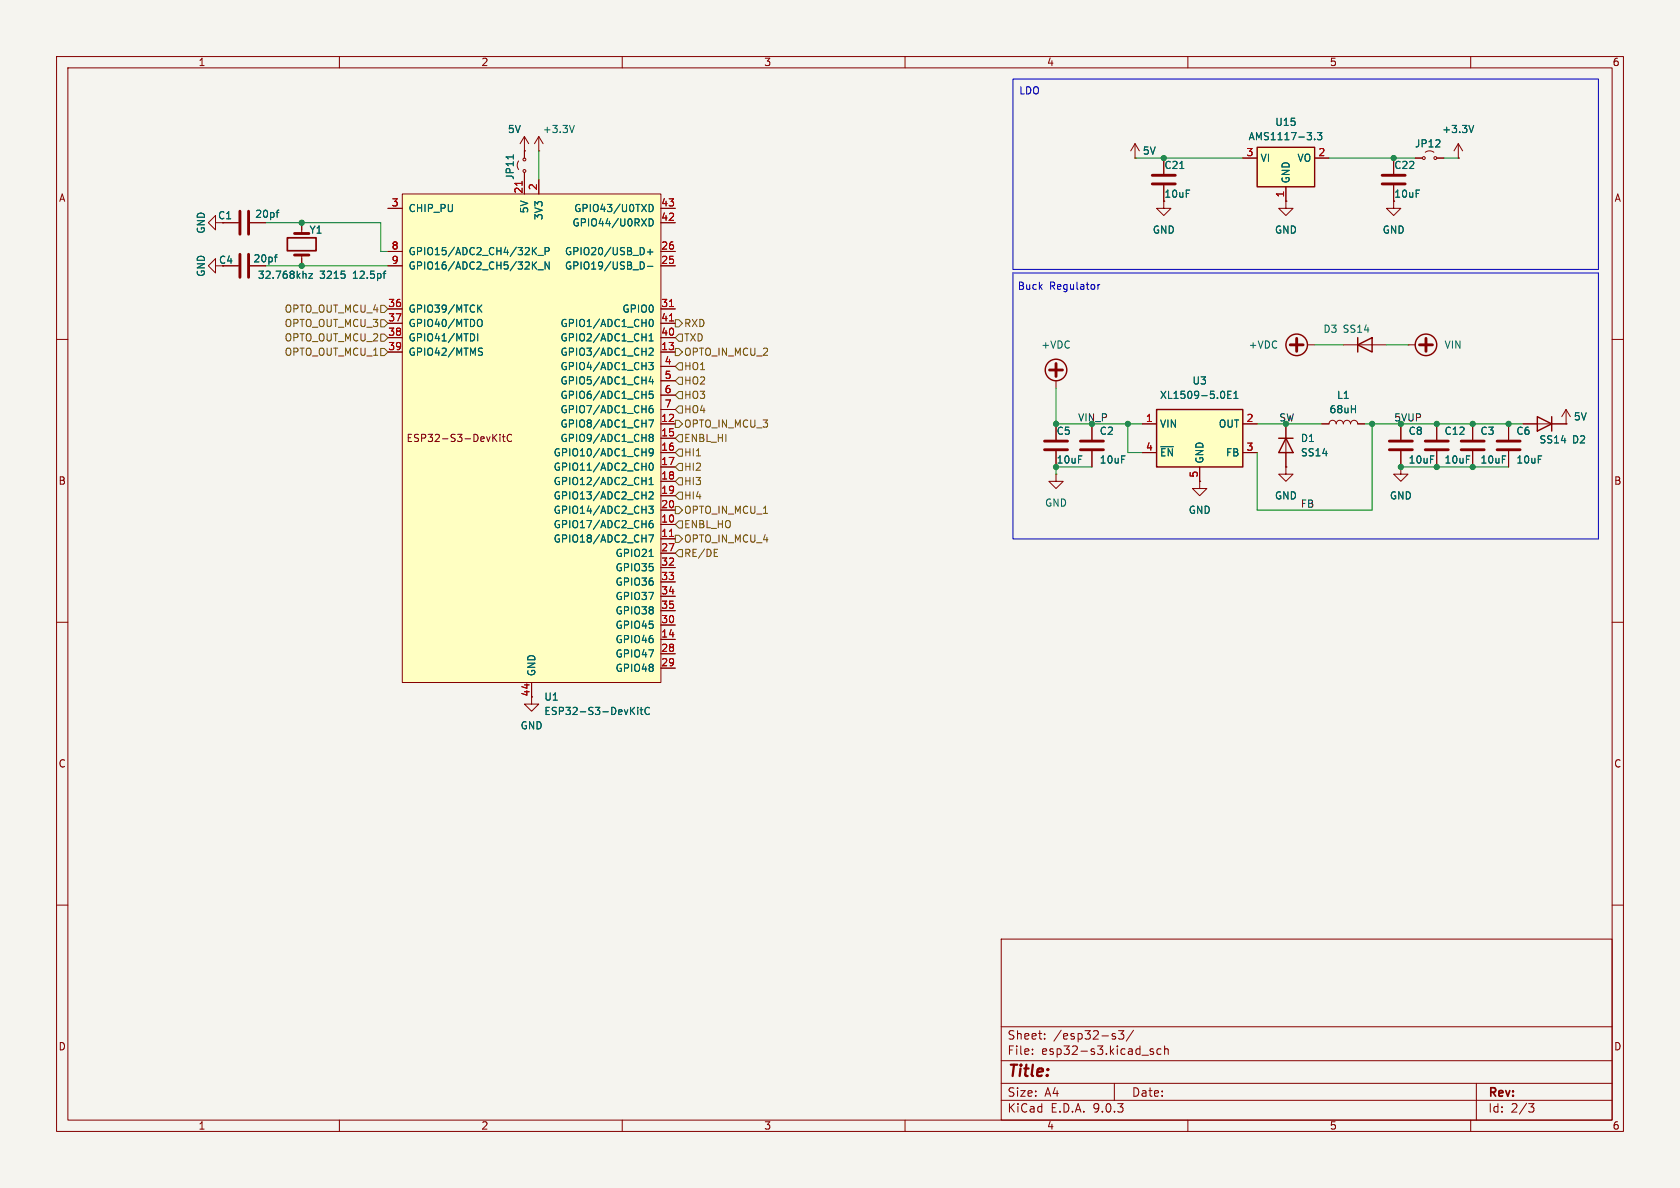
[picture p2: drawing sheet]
<svg xmlns="http://www.w3.org/2000/svg" width="297mm" height="210mm" viewBox="0 0 297 210" stroke-linecap="round" stroke-linejoin="round" font-family="sans-serif">
<path d="M0 0h297v210h-297z" fill="#f5f4ef" stroke="#f5f4ef" stroke-width=".18"/>
<g fill="none" stroke="#840000" stroke-width=".18">
<path d="M10 10h277v190h-277zM12 12h273v186h-273zM60 10v2M110 10v2M160 10v2M210 10v2M260 10v2M10 60h2M227.3 74.9v7.7M231.1 61h1.3M233.7 74.9h1.2a.64 .64 0 0 1 .7-.6 .64 .64 0 0 1 .6 .6 .64 .64 0 0 1 .7-.6 .64 .64 0 0 1 .6 .6 .64 .64 0 0 1 .6-.6 .64 .64 0 0 1 .7 .6 .64 .64 0 0 1 .6-.6 .64 .64 0 0 1 .6 .6h1.3M237.5 61h7.6"/>
<path d="M248.9 61h.1M248.9 61h1.3M254 74.9v2.8M254 79.8v2.8M260.3 74.9v2.8M260.3 79.8v2.8M285 60h2M186.7 83.8v1.3h1.3l-1.3 1.3-1.3-1.3h1.3M186.7 83.8h.1M227.3 82.6v1.2h1.3l-1.3 1.3-1.2-1.3h1.2M227.3 82.6h.1M10 110h2"/>
<path d="M285 110h2M10 160h2M177 166h108v32h-108zM285 160h2M60 198v2M110 198v2M160 198v2M177 194.5h108M177 191.5h108M177 187.5h108M177 181.5h108M182.5 186.3v.1"/>
<path d="M182.5 185.5v.1M184.7 183.6v.1M184.7 182.8v.1M196.7 183.1l.5 .2v.1v.2l-.5 .1M196.7 182.8h.5M197 191.5v3M197.7 182.2h1l-.5 .6 .4 .1v.7l-.2 .1h-.4l-.3-.1M200.4 182.1l-1.3 2M203.9 185.5l-.4-.1-.2 .2 .1 .2 .5 .2v.3h-.6M205.2 185.5l-.4-.1-.3 .3v.4l.2 .2h.5M205.9 185.5l.2-.1 .4 .1v.9M205.9 184.9v1.5"/>
<path d="M210 198v2M260 198v2M261 191.5v6.5M270.2 195.1h1l-.5 .6 .4 .1 .1 .5-.3 .3h-.4"/>
</g>
<path d="M229.2 59.8v2.3M252.1 59.8v2.3M228.1 61h2.3M251 61h2.2M252 78h4M252 79.5h4M258.3 78h4.1M258.3 79.5h4.1" fill="none" stroke="#840000" stroke-width=".51"/>
<g fill="none" stroke="#840000" stroke-width=".25">
<path d="M240 59.7v2.5M226.1 77.5h2.5M227.3 77.5l1.3 2.5h-2.5zM240 61l2.6-1.3v2.5z"/>
<circle cx="229.2" cy="61" r="1.9"/>
<circle cx="252.1" cy="61" r="1.9"/>
</g>
<path d="M71.1 34.3h45.7v86.4h-45.7z" fill="#ffffc2"/>
<g fill="none" stroke="#840000" stroke-width=".18">
<path d="M38.1 39.4v-1.3l-1.3 1.3 1.3 1.2v-1.2h4.1M44.2 39.4h2.8M68.6 36.8h2.5M71.1 34.3h45.7v86.4h-45.7zM92.7 31.8v2.5M95.2 31.8v2.5M116.8 36.8h2.6M116.8 39.4h2.6M205.7 27.9v2.8M205.7 32.8v2.8M38.1 47v-1.3l-1.3 1.3 1.3 1.3v-1.3h4.1M68.6 57.2h2.5"/>
<path d="M68.6 59.7h2.5M68.6 44.5h2.5M68.6 47h2.5M68.6 54.6h2.5M116.8 57.2h2.6M116.8 59.7h2.6M116.8 44.5h2.6M116.8 47h2.6M116.8 54.6h2.6M68.6 62.2h2.5M87.3 77.3l.5 .7M87.8 76.8l-.7 .7"/>
<path d="M88.4 76.8v.1M88.4 77.2v.8M88.8 77.2h.5M89 76.8v1.1l.3 .1M90.4 76.9a.6 .6 0 0 0-.8 .4 .6 .6 0 0 0 .6 .7l.2-.1M116.8 62.2h2.6M116.8 64.8h2.6M116.8 67.3h2.6M116.8 69.9h2.6M116.8 72.4h2.6M116.8 74.9h2.6M116.8 77.5h2.6"/>
<path d="M186.7 67.3v1.3M193 74.9v2.8M193 79.8v2.8M266.7 74.9v2.8M266.7 79.8v2.8M116.8 87.6h2.6M116.8 80h2.6M116.8 82.6h2.6M116.8 85.1h2.6M116.8 90.2h2.6M116.8 92.7h2.6M116.8 95.3h2.6"/>
<path d="M116.8 97.8h2.6M116.8 113h2.6M116.8 100.3h2.6M116.8 102.9h2.6M116.8 105.4h2.6M116.8 108h2.6M116.8 110.5h2.6M116.8 115.6h2.6M116.8 118.1h2.6M94 120.7v3.8h1.2l-1.2 1.2-1.3-1.2h1.3"/>
</g>
<g fill="none" stroke="#006464" stroke-width=".18">
<path d="M48.8 37.6h.5M49.3 37.2h-.2M114.8 36.1a.64 .64 0 0 1 .7 .7 .64 .64 0 0 1-.7 .6zM114.8 38.7a.64 .64 0 0 1 .7 .6 .64 .64 0 0 1-.7 .6zM208.6 29.8h.7M48.5 45.5h.5M49 45l-.3 .1M83.8 59.2l.1 .3-.1 .6M84.5 59v1.3M84.6 54.5l.6 .7M84.7 56.5a.43 .43 0 0 1 .5 .4v.4a.43 .43 0 0 1-.5 .4M85.2 53.9l-.7 .7"/>
<path d="M94.3 44.3l.6 .7M94.3 46.8l.6 .8M94.9 43.8l-.8 .7M94.9 46.3l-.8 .7M95.1 45.2h1M95.1 47.7h1M96.4 44.4h.6l.1-.2-.1-.3-.6-.1v1.2M97.1 46.3v1.3l-.7-1.3v1.3M113.7 46.4l.2 .4-.2 .7M114.5 44.5h.9M114.5 47.1h.9M114.8 59.4l.3-.4v1.3"/>
<path d="M114.9 56.6l.2-.1a.68 .68 0 0 1 .4 .6 .68 .68 0 0 1-.4 .6l-.2-.1-.1-.4zM114.9 44.1v.9M84.7 62.1l.5 .2 .1 .1-.1 .3-.4 .1M84.7 61.6h.6M114.7 64.1h.8l-.4 .5 .3 .1v.5l-.2 .1-.5-.1M114.7 74.2h.8l-.5 1.3M114.8 61.7l.4-.2 .3 .4-.8 .9h.8M114.8 60.3h.7M115 77.3l-.2-.2 .2-.3h.2l.3 .2-.3 .3M115 77.3l-.2 .3v.3l.2 .1h.4l.1-.2v-.2l-.3-.3M115 77.3h.2M115.1 66.6l-.3 .9h.7"/>
<path d="M115.4 71.7l-.4 .1a.86 .86 0 0 0 0 1.2l.4-.2 .1-.4-.3-.2h-.3l-.1 .2M115.4 67v.9M115.4 69.2h-.6v.6l.1-.2 .5 .1 .1 .2-.1 .4-.2 .1-.4-.1M115.5 79.9l-.3 .2-.3-.1-.1-.1 .1-.5 .3-.1 .2 .1a.84 .84 0 0 1-.3 1.2h-.2M113.5 85h.7M114.2 84.4v1.3M114.7 89.5h.8l-.4 .5 .3 .1v.5l-.2 .1-.5-.1M114.7 94.6h.8l-.5 1.2M114.8 87.1l.4-.2 .3 .4-.8 .9h.8M114.8 84.8l.3-.4v1.3M114.8 85.7h.7M114.8 98.4h.7"/>
<path d="M114.9 82l.2-.1a.68 .68 0 0 1 .4 .6 .68 .68 0 0 1-.4 .6l-.2-.1-.1-.4zM115.4 92l-.4 .1a.86 .86 0 0 0 0 1.2l.4-.1 .1-.5-.3-.2-.3 .1-.1 .1M111.7 125.6l.5 .7M112.2 125l-.7 .8M112.7 125v.2M112.7 125.5v.8M113.2 125.5h.5M113.3 125v1.1l.4 .2M114.8 125.2a.6 .6 0 0 0-.8 .4 .6 .6 0 0 0 .6 .7l.2-.1"/>
</g>
<path d="M92.3 32.1v.7M118.4 56.7h.7M118.4 54.2h.7M118.4 94.8h.7" fill="none" stroke="#a90000" stroke-width=".18"/>
<path d="M42.4 37.3v4.1M43.9 37.3v4.1M203.7 31h4.1M203.7 32.5h4.1M42.4 45v4M43.9 45v4M185.5 65.4h2.3M186.7 64.3v2.2M191 78h4.1M191 79.5h4.1M264.7 78h4M264.7 79.5h4" fill="none" stroke="#840000" stroke-width=".51"/>
<circle cx="186.7" cy="65.4" r="1.9" fill="none" stroke="#840000" stroke-width=".25"/>
<path d="M204.5 72.4h15.2v10.2h-15.2z" fill="#ffffc2"/>
<path d="M204.5 72.4h15.2v10.2h-15.2z" fill="none" stroke="#840000" stroke-width=".25"/>
<g fill="none" stroke="#840000" stroke-width=".18">
<path d="M53.3 39.4v1.9M205.7 35.6v1.2h1.3l-1.3 1.3-1.2-1.3h1.2M250.2 27.9h1.3M252 26.9l.8-.2 .7 .2M254 27.9h1.3M257.8 27.9h.1M257.8 25.4l-.8 1.3M257.8 25.4l.8 1.3M257.8 25.4v2.5M53.3 45.1v1.9M186.7 74.9v2.8M186.7 79.8v2.8"/>
<path d="M201.9 74.9h2.6M219.7 74.9h2.5M201.9 80h2.6M212.1 85.1v1.3h1.3l-1.3 1.2-1.3-1.2h1.3M212.1 85.1h.1M212.1 82.6v2.5M219.7 80h2.5"/>
<circle cx="251.7" cy="27.9" r=".25"/>
<circle cx="253.7" cy="27.9" r=".25"/>
</g>
<path d="M260.5 22.2l-.4 1.2M54.6 48.4h.7l-.7 .8h.7M60.9 48.5v.6M67.7 48.4h.5M68.2 47.9l-.2 .1M205.2 79h2.2M217 69.8h.5M217.7 69.2h-.7v1.2h.7M218.1 70.4h.8M218.1 69.5l.4-.3v1.2" fill="none" stroke="#006464" stroke-width=".18"/>
<path d="M52.1 45.1h2.5M52.1 41.3h2.5M184.7 78h4M184.7 79.5h4" fill="none" stroke="#840000" stroke-width=".51"/>
<path d="M50.8 42h5.1v2.3h-5.1z" fill="none" stroke="#840000" stroke-width=".3"/>
<path d="M222.2 26h10.2v7h-10.2z" fill="#ffffc2"/>
<path d="M222.2 26h10.2v7h-10.2zM271.8 73.7l2.5 1.2-2.5 1.3zM274.3 73.7v2.5" fill="none" stroke="#840000" stroke-width=".25"/>
<g fill="none" stroke="#840000" stroke-width=".18">
<path d="M39.4 39.4h2.8M44.2 39.4h2.8M53.3 39.4v1.2M68.6 36.8h2.5M91.7 28.4l-.3 .8 .3 .8M92.7 26.7h.1M92.7 24.1v3.8M92.7 30.5v3.8M92.7 24.1l.8 1.3M92.7 24.1l-.8 1.3M95.2 26.7h.1M95.2 24.1l-.7 1.3"/>
<path d="M95.2 24.1l.8 1.3M95.2 24.1v2.6M95.2 31.8v2.5M116.8 36.8h2.6M116.8 39.4h2.6M200.7 27.9h.1M200.7 25.4l-.8 1.3M200.7 25.4l.7 1.3M200.7 25.4v2.5M205.7 27.9v2.8M205.7 32.8v2.8M219.7 27.9h2.5"/>
<path d="M227.3 35.6v1.2h1.3l-1.3 1.3-1.2-1.3h1.2M227.3 35.6h.1M227.3 33v2.6M232.4 27.9h2.5M246.4 32.8v4h1.2l-1.2 1.3-1.3-1.3h1.3M246.4 27.9v2.8M250.2 27.9h1.3M254 27.9h1.3M257.8 27.9h.1M39.4 47h2.8M53.3 45.7v1.3M68.6 57.2h2.5"/>
<path d="M68.6 59.7h2.5M68.6 44.5h2.5M68.6 47h2.5M68.6 54.6h2.5M116.8 57.2h2.6M116.8 59.7h2.6M116.8 44.5h2.6M116.8 47h2.6M116.8 54.6h2.6M68.6 62.2h2.5M116.8 74.9h2.6M116.8 62.2h2.6"/>
<path d="M116.8 64.8h2.6M116.8 67.3h2.6M116.8 69.9h2.6M116.8 72.4h2.6M116.8 77.5h2.6M186.7 74.9v2.8M186.7 79.8v2.8M193 74.9v2.8M193 79.8v2.8M201.9 74.9h2.6M219.7 74.9h2.5M227.3 74.9v2.6"/>
<path d="M233.7 74.9h1.2M240 74.9h1.3M247.6 74.9v2.8M247.6 79.8v2.8M254 74.9v2.8M254 79.8v2.8M260.3 74.9v2.8M260.3 79.8v2.8M266.7 74.9v2.8M266.7 79.8v2.8M269.2 74.9h7.7M276.9 74.9h.1"/>
<path d="M276.9 72.4l-.8 1.3M276.9 72.4l.7 1.3M276.9 72.4v2.5M116.8 87.6h2.6M116.8 80h2.6M116.8 82.6h2.6M116.8 85.1h2.6M116.8 90.2h2.6M116.8 92.7h2.6M116.8 95.3h2.6M116.8 97.8h2.6M201.9 80h2.6"/>
<path d="M212.1 85.1h.1M212.1 82.6v2.5M219.7 80h2.5M227.3 82.6h.1M227.3 80v2.6M247.6 82.6v1.2h1.3l-1.3 1.3-1.2-1.3h1.2M247.6 82.6h.1M116.8 113h2.6M116.8 100.3h2.6M116.8 102.9h2.6M116.8 105.4h2.6M116.8 108h2.6"/>
<path d="M116.8 110.5h2.6M116.8 115.6h2.6M116.8 118.1h2.6M94 120.7v2.5"/>
<circle cx="92.7" cy="30.2" r=".25"/>
<circle cx="92.7" cy="28.2" r=".25"/>
</g>
<g fill="none" stroke="#006464" stroke-width=".18">
<path d="M48.8 37.6h.5M49.3 37.2h-.2M90.7 27.4v.7M101.5 22.2l-.4 1.2M114.8 36.1a.64 .64 0 0 1 .7 .7 .64 .64 0 0 1-.7 .6zM114.8 38.7a.64 .64 0 0 1 .7 .6 .64 .64 0 0 1-.7 .6zM208.6 29.8h.7M232.4 24.6v.1M232.9 23.4h.8l-.4 .5 .3 .1v.6l-.2 .1-.5-.1M260.5 22.2l-.4 1.2M48.5 45.5h.5M49 45l-.3 .1"/>
<path d="M54.6 48.4h.7l-.7 .8h.7M60.9 48.5v.6M67.7 48.4h.5M68.2 47.9l-.2 .1M83.8 59.2l.1 .3-.1 .6M84.5 59v1.3M84.6 54.5l.6 .7M84.7 56.5a.43 .43 0 0 1 .5 .4v.4a.43 .43 0 0 1-.5 .4M85.2 53.9l-.7 .7M94.3 44.3l.6 .7M94.3 46.8l.6 .8M94.9 43.8l-.8 .7"/>
<path d="M94.9 46.3l-.8 .7M95.1 45.2h1M95.1 47.7h1M96.4 44.4h.6l.1-.2-.1-.3-.6-.1v1.2M97.1 46.3v1.3l-.7-1.3v1.3M113.7 46.4l.2 .4-.2 .7M114.5 44.5h.9M114.5 47.1h.9M114.8 59.4l.3-.4v1.3M114.9 56.6l.2-.1a.68 .68 0 0 1 .4 .6 .68 .68 0 0 1-.4 .6l-.2-.1-.1-.4zM114.9 44.1v.9M84.7 62.1l.5 .2 .1 .1-.1 .3-.4 .1"/>
<path d="M84.7 61.6h.6M114.7 64.1h.8l-.4 .5 .3 .1v.5l-.2 .1-.5-.1M114.7 74.2h.8l-.5 1.3M114.8 61.7l.4-.2 .3 .4-.8 .9h.8M114.8 60.3h.7M115 77.3l-.2-.2 .2-.3h.2l.3 .2-.3 .3M115 77.3l-.2 .3v.3l.2 .1h.4l.1-.2v-.2l-.3-.3M115 77.3h.2M115.1 66.6l-.3 .9h.7M115.4 71.7l-.4 .1a.86 .86 0 0 0 0 1.2l.4-.2 .1-.4-.3-.2h-.3l-.1 .2M115.4 67v.9M115.4 69.2h-.6v.6l.1-.2 .5 .1 .1 .2-.1 .4-.2 .1-.4-.1"/>
<path d="M115.5 79.9l-.3 .2-.3-.1-.1-.1 .1-.5 .3-.1 .2 .1a.84 .84 0 0 1-.3 1.2h-.2M205.2 79h2.2M217 69.8h.5M217.7 69.2h-.7v1.2h.7M218.1 70.4h.8M218.1 69.5l.4-.3v1.2M113.5 85h.7M114.2 84.4v1.3M114.7 89.5h.8l-.4 .5 .3 .1v.5l-.2 .1-.5-.1M114.7 94.6h.8l-.5 1.2M114.8 87.1l.4-.2 .3 .4-.8 .9h.8M114.8 84.8l.3-.4v1.3"/>
<path d="M114.8 85.7h.7M114.8 98.4h.7M114.9 82l.2-.1a.68 .68 0 0 1 .4 .6 .68 .68 0 0 1-.4 .6l-.2-.1-.1-.4zM115.4 92l-.4 .1a.86 .86 0 0 0 0 1.2l.4-.1 .1-.5-.3-.2-.3 .1-.1 .1M111.7 125.6l.5 .7M112.2 125l-.7 .8M112.7 125v.2M112.7 125.5v.8M113.2 125.5h.5M113.3 125v1.1l.4 .2M114.8 125.2a.6 .6 0 0 0-.8 .4 .6 .6 0 0 0 .6 .7l.2-.1"/>
</g>
<path d="M244.3 31h4.1M244.3 32.5h4.1M245.6 78h4.1M245.6 79.5h4.1" fill="none" stroke="#840000" stroke-width=".51"/>
<g fill="none" stroke="#725600" stroke-width=".18">
<path d="M67.3 59.1h.6l.7 .6-.7 .6h-.6zM67.3 56.5h.6l.7 .7-.7 .6h-.6zM67.3 54h.6l.7 .6-.7 .6h-.6zM119.4 59.7l.6-.6h.6v1.2h-.6zM119.4 56.5h.6l.6 .7-.6 .6h-.6zM67.3 61.6h.6l.7 .6-.7 .7h-.6zM119.4 77.5l.6-.7h.6v1.3h-.6zM119.4 74.3h.6l.6 .6-.6 .7h-.6zM119.4 69.9l.6-.7h.6v1.3h-.6zM119.4 64.8l.6-.7h.6v1.3h-.6zM119.4 61.6h.6l.6 .6-.6 .7h-.6zM120 79.4h.6v1.2h-.6l-.6-.6z"/>
<path d="M120 71.8h.6v1.2h-.6l-.6-.6zM120 66.7h.6v1.2h-.6l-.6-.6zM119.4 82.6l.6-.7h.6v1.3h-.6zM119.4 92.7l.6-.6h.6v1.2h-.6zM119.4 94.6h.6l.6 .7-.6 .6h-.6zM119.4 89.5h.6l.6 .7-.6 .6h-.6zM120 84.5h.6v1.2h-.6l-.6-.6zM120 97.2h.6v1.2h-.6l-.6-.6zM120 87h.6v1.3h-.6l-.6-.7zM126.3 98.4h.6M126.3 97.1h.6"/>
</g>
<path d="M179.1 14h103.5v33.6h-103.5zM179.1 48.3h103.5v47h-103.5zM194.1 50.3v.8M194.4 50.3l-.3 .2" fill="none" stroke="#0000c2" stroke-width=".18"/>
<g fill="none" stroke="#009600" stroke-width=".18">
<path d="M47 39.4h20.3v5.1h1.3M95.2 26.7v5.1M200.7 27.9h19M234.9 27.9h15.3M255.3 27.9h2.5M47 47h21.6M186.7 68.6v6.3h15.2M199.4 74.9v5.1h2.5M222.2 74.9h11.5M232.4 61h5.1M241.3 74.9h27.9M242.6 74.9v15.3h-20.4v-10.2"/>
<path d="M245.1 61h3.8M193 82.6h-6.3v1.2M247.6 82.6h19.1"/>
</g>
<path d="M92.3 32.1v.7M118.4 56.7h.7M118.4 54.2h.7M118.4 94.8h.7" fill="none" stroke="#a90000" stroke-width=".18"/>
<g fill="#009600" stroke="#009600" stroke-width=".18">
<circle cx="186.7" cy="82.6" r=".46"/>
<circle cx="186.7" cy="74.9" r=".46"/>
<circle cx="199.4" cy="74.9" r=".46"/>
<circle cx="53.3" cy="39.4" r=".46"/>
<circle cx="53.3" cy="47" r=".46"/>
<circle cx="260.3" cy="82.6" r=".46"/>
<circle cx="205.7" cy="27.9" r=".46"/>
<circle cx="242.6" cy="74.9" r=".46"/>
<circle cx="260.3" cy="74.9" r=".46"/>
<circle cx="266.7" cy="74.9" r=".46"/>
<circle cx="246.4" cy="27.9" r=".46"/>
<circle cx="254" cy="74.9" r=".46"/>
<circle cx="247.6" cy="74.9" r=".46"/>
<circle cx="247.6" cy="82.6" r=".46"/>
<circle cx="254" cy="82.6" r=".46"/>
<circle cx="227.3" cy="74.9" r=".46"/>
</g>
<text font-size="2.8" fill="#840000" x="178" y="190.9">Title:</text>
<g font-size="2.1" fill="#840000">
<text x="178" y="184">Sheet:</text>
<text x="186.2" y="184">/esp32-s3/</text>
<text x="178" y="186.7">File:</text>
<text x="184.1" y="186.7">esp32-s3.kicad_sch</text>
<text x="178" y="196.9">KiCad</text>
<text x="178" y="194.1">Size:</text>
<text x="184.7" y="194.1">A4</text>
<text x="185.7" y="196.9">E.D.A.</text>
<text x="193.3" y="196.9">9.0.3</text>
<text x="200" y="194.1">Date:</text>
<text x="263" y="194.3">Rev:</text>
<text x="263" y="196.9">Id:</text>
<text x="267.1" y="196.9">2/3</text>
</g>
<g font-size="1.8" fill="#840000">
<text x="35" y="11.9">1</text>
<text x="85" y="11.9">2</text>
<text x="135" y="11.9">3</text>
<text x="185" y="11.9">4</text>
<text x="235" y="11.9">5</text>
<text x="285" y="11.9">6</text>
<text x="10.3" y="35.9">A</text>
<text x="205.7" y="35.2">10uF</text>
<text x="246.4" y="35.2">10uF</text>
<text x="285.3" y="35.9">A</text>
<text x="38.6" y="46.8">C4</text>
<text x="44.7" y="46.6">20pf</text>
<text x="71.8" y="78.3">ESP32-S3-DevKitC</text>
<text x="10.3" y="85.9">B</text>
<text x="285.3" y="85.9">B</text>
<text x="93.7" y="123.2" transform="rotate(-90 93.7 123.2)">44</text>
<text x="10.3" y="135.9">C</text>
<text x="285.3" y="135.9">C</text>
<text x="10.3" y="185.9">D</text>
<text x="285.3" y="185.9">D</text>
<text x="35" y="199.9">1</text>
<text x="85" y="199.9">2</text>
<text x="135" y="199.9">3</text>
<text x="185" y="199.9">4</text>
<text x="235" y="199.9">5</text>
<text x="285" y="199.9">6</text>
</g>
<g font-size="1.8" fill="#0000c2">
<text x="180.1" y="16.8">LDO</text>
<text x="179.8" y="51.3">Buck</text>
<text x="185.5" y="51.3">Regulator</text>
</g>
<g font-size="1.8" fill="#006464">
<text x="89.7" y="23.7">5V</text>
<text x="95.9" y="23.7">+3.3V</text>
<text x="225.4" y="22.5">U15</text>
<text x="254.9" y="23.7">+3.3V</text>
<text x="201.9" y="27.5">5V</text>
<text x="220.6" y="25">AMS1117-3.3</text>
<text x="222.8" y="28.8">VI</text>
<text x="229.3" y="28.8">VO</text>
<text x="250" y="26.3">JP12</text>
<text x="91" y="31.9" transform="rotate(-90 91 31.9)">JP11</text>
<text x="205.7" y="30.1">C21</text>
<text x="228.2" y="32.5" transform="rotate(-90 228.2 32.5)">GND</text>
<text x="246.4" y="30.1">C22</text>
<text x="36.4" y="41.4" transform="rotate(-90 36.4 41.4)">GND</text>
<text x="38.5" y="39">C1</text>
<text x="45" y="38.7">20pf</text>
<text x="54.6" y="41.5">Y1</text>
<text x="72.1" y="37.7">CHIP_PU</text>
<text x="93.6" y="37.8" transform="rotate(-90 93.6 37.8)">5V</text>
<text x="96.1" y="39" transform="rotate(-90 96.1 39)">3V3</text>
<text x="101.1" y="40.2">GPIO44/U0RXD</text>
<text x="101.4" y="37.7">GPIO43/U0TXD</text>
<text x="203.7" y="41.5">GND</text>
<text x="225.3" y="41.5">GND</text>
<text x="244.3" y="41.5">GND</text>
<text x="72.1" y="45.3">GPIO15/ADC2_CH4/32K_P</text>
<text x="72.1" y="47.9">GPIO16/ADC2_CH5/32K_N</text>
<text x="99.8" y="45.3">GPIO20/USB_D+</text>
<text x="99.8" y="47.9">GPIO19/USB_D-</text>
<text x="36.4" y="49" transform="rotate(-90 36.4 49)">GND</text>
<text x="45.5" y="49.5">32.768khz</text>
<text x="56.5" y="49.5">3215</text>
<text x="62.5" y="49.5">12.5pf</text>
<text x="72.1" y="55.5">GPIO39/MTCK</text>
<text x="72.1" y="58">GPIO40/MTDO</text>
<text x="99" y="58">GPIO1/ADC1_CH0</text>
<text x="109.9" y="55.5">GPIO0</text>
<text x="233.9" y="59">D3 SS14</text>
<text x="72.1" y="63.1">GPIO42/MTMS</text>
<text x="72.1" y="60.6">GPIO41/MTDI</text>
<text x="99" y="60.6">GPIO2/ADC1_CH1</text>
<text x="99" y="63.1">GPIO3/ADC1_CH2</text>
<text x="99" y="65.6">GPIO4/ADC1_CH3</text>
<text x="184" y="61.8">+VDC</text>
<text x="220.6" y="61.8">+VDC</text>
<text x="255.3" y="61.8">VIN</text>
<text x="99" y="68.2">GPIO5/ADC1_CH4</text>
<text x="99" y="70.7">GPIO6/ADC1_CH5</text>
<text x="205" y="70.7">XL1509-5.0E1</text>
<text x="210.7" y="68.2">U3</text>
<text x="236.3" y="70.7">L1</text>
<text x="99" y="73.3">GPIO7/ADC1_CH6</text>
<text x="99" y="75.8">GPIO8/ADC1_CH7</text>
<text x="186.7" y="77.1">C5</text>
<text x="194.3" y="77.1">C2</text>
<text x="205" y="75.8">VIN</text>
<text x="215.4" y="75.8">OUT</text>
<text x="234.9" y="73.3">68uH</text>
<text x="248.9" y="77.1">C8</text>
<text x="255.3" y="77.1">C12</text>
<text x="261.6" y="77.1">C3</text>
<text x="268" y="77.1">C6</text>
<text x="278.1" y="74.5">5V</text>
<text x="97.8" y="80.9">GPIO10/ADC1_CH9</text>
<text x="97.8" y="83.4">GPIO11/ADC2_CH0</text>
<text x="99" y="78.3">GPIO9/ADC1_CH8</text>
<text x="186.7" y="82.1">10uF</text>
<text x="194.3" y="82.1">10uF</text>
<text x="205" y="80.9">~{EN}</text>
<text x="213" y="82" transform="rotate(-90 213 82)">GND</text>
<text x="216.6" y="80.9">FB</text>
<text x="229.9" y="78.3">D1</text>
<text x="229.9" y="80.9">SS14</text>
<text x="248.9" y="82.1">10uF</text>
<text x="255.3" y="82.1">10uF</text>
<text x="261.6" y="82.1">10uF</text>
<text x="268" y="82.1">10uF</text>
<text x="272.1" y="78.6">SS14</text>
<text x="277.8" y="78.6">D2</text>
<text x="97.8" y="88.5">GPIO13/ADC2_CH2</text>
<text x="97.8" y="86">GPIO12/ADC2_CH1</text>
<text x="184.7" y="89.8">GND</text>
<text x="225.3" y="88.5">GND</text>
<text x="245.6" y="88.5">GND</text>
<text x="97.8" y="91">GPIO14/ADC2_CH3</text>
<text x="97.8" y="93.6">GPIO17/ADC2_CH6</text>
<text x="210.1" y="91">GND</text>
<text x="97.8" y="96.1">GPIO18/ADC2_CH7</text>
<text x="108.7" y="98.7">GPIO21</text>
<text x="108.7" y="101.2">GPIO35</text>
<text x="108.7" y="103.7">GPIO36</text>
<text x="108.7" y="106.3">GPIO37</text>
<text x="108.7" y="113.9">GPIO46</text>
<text x="108.7" y="108.8">GPIO38</text>
<text x="108.7" y="111.4">GPIO45</text>
<text x="94.8" y="119.6" transform="rotate(-90 94.8 119.6)">GND</text>
<text x="108.7" y="116.4">GPIO47</text>
<text x="108.7" y="119">GPIO48</text>
<text x="96.1" y="124.1">U1</text>
<text x="91.9" y="129.1">GND</text>
<text x="96.1" y="126.6">ESP32-S3-DevKitC</text>
</g>
<g font-size="1.8" fill="#a90000">
<text x="220.3" y="27.7">3</text>
<text x="233" y="27.7">2</text>
<text x="92.5" y="34.3" transform="rotate(-90 92.5 34.3)">21</text>
<text x="95" y="33.7" transform="rotate(-90 95 33.7)">2</text>
<text x="227.1" y="35" transform="rotate(-90 227.1 35)">1</text>
<text x="69.1" y="36.6">3</text>
<text x="116.8" y="36.6">43</text>
<text x="116.8" y="39.1">42</text>
<text x="69.1" y="44.2">8</text>
<text x="69.1" y="46.7">9</text>
<text x="116.8" y="44.2">26</text>
<text x="116.8" y="46.7">25</text>
<text x="68.5" y="54.4">36</text>
<text x="68.5" y="56.9">37</text>
<text x="68.5" y="59.4">38</text>
<text x="116.8" y="56.9">41</text>
<text x="116.8" y="59.4">40</text>
<text x="116.8" y="54.4">31</text>
<text x="68.5" y="62">39</text>
<text x="116.8" y="62">13</text>
<text x="117.4" y="64.5">4</text>
<text x="117.4" y="67.1">5</text>
<text x="117.4" y="69.6">6</text>
<text x="116.8" y="74.7">12</text>
<text x="116.8" y="77.2">15</text>
<text x="117.4" y="72.1">7</text>
<text x="202.5" y="74.7">1</text>
<text x="220.3" y="74.7">2</text>
<text x="116.8" y="79.8">16</text>
<text x="116.8" y="82.3">17</text>
<text x="202.5" y="79.8">4</text>
<text x="220.3" y="79.8">3</text>
<text x="116.8" y="87.4">19</text>
<text x="116.8" y="84.8">18</text>
<text x="116.8" y="89.9">20</text>
<text x="211.8" y="84.5" transform="rotate(-90 211.8 84.5)">5</text>
<text x="116.8" y="92.5">10</text>
<text x="116.8" y="95">11</text>
<text x="116.8" y="97.5">27</text>
<text x="116.8" y="100.1">32</text>
<text x="116.8" y="102.6">33</text>
<text x="116.8" y="105.2">34</text>
<text x="116.8" y="107.7">35</text>
<text x="116.8" y="112.8">14</text>
<text x="116.8" y="110.2">30</text>
<text x="116.8" y="115.3">28</text>
<text x="116.8" y="117.9">29</text>
</g>
<g font-size="1.8" fill="#725600">
<text x="50.2" y="58">OPTO_OUT_MCU_3</text>
<text x="50.2" y="55.5">OPTO_OUT_MCU_4</text>
<text x="120.8" y="58">RXD</text>
<text x="50.2" y="60.6">OPTO_OUT_MCU_2</text>
<text x="50.2" y="63.1">OPTO_OUT_MCU_1</text>
<text x="120.8" y="65.6">HO1</text>
<text x="120.8" y="63.1">OPTO_IN_MCU_2</text>
<text x="120.8" y="60.6">TXD</text>
<text x="120.8" y="70.7">HO3</text>
<text x="120.8" y="68.2">HO2</text>
<text x="120.8" y="75.8">OPTO_IN_MCU_3</text>
<text x="120.8" y="73.3">HO4</text>
<text x="120.8" y="80.9">HI1</text>
<text x="120.8" y="78.3">ENBL_HI</text>
<text x="120.8" y="83.4">HI2</text>
<text x="120.8" y="86">HI3</text>
<text x="120.8" y="88.5">HI4</text>
<text x="120.8" y="93.6">ENBL_HO</text>
<text x="120.8" y="91">OPTO_IN_MCU_1</text>
<text x="120.8" y="98.7">RE/DE</text>
<text x="120.8" y="96.1">OPTO_IN_MCU_4</text>
</g>
<text font-size="1.8" fill="#009600" x="190.5" y="74.6">VIN_P</text>
<g font-size="1.8" fill="#0f0f0f">
<text x="226.1" y="74.6">SW</text>
<text x="246.4" y="74.6">5VUP</text>
<text x="229.9" y="89.8">FB</text>
</g>
</svg>
